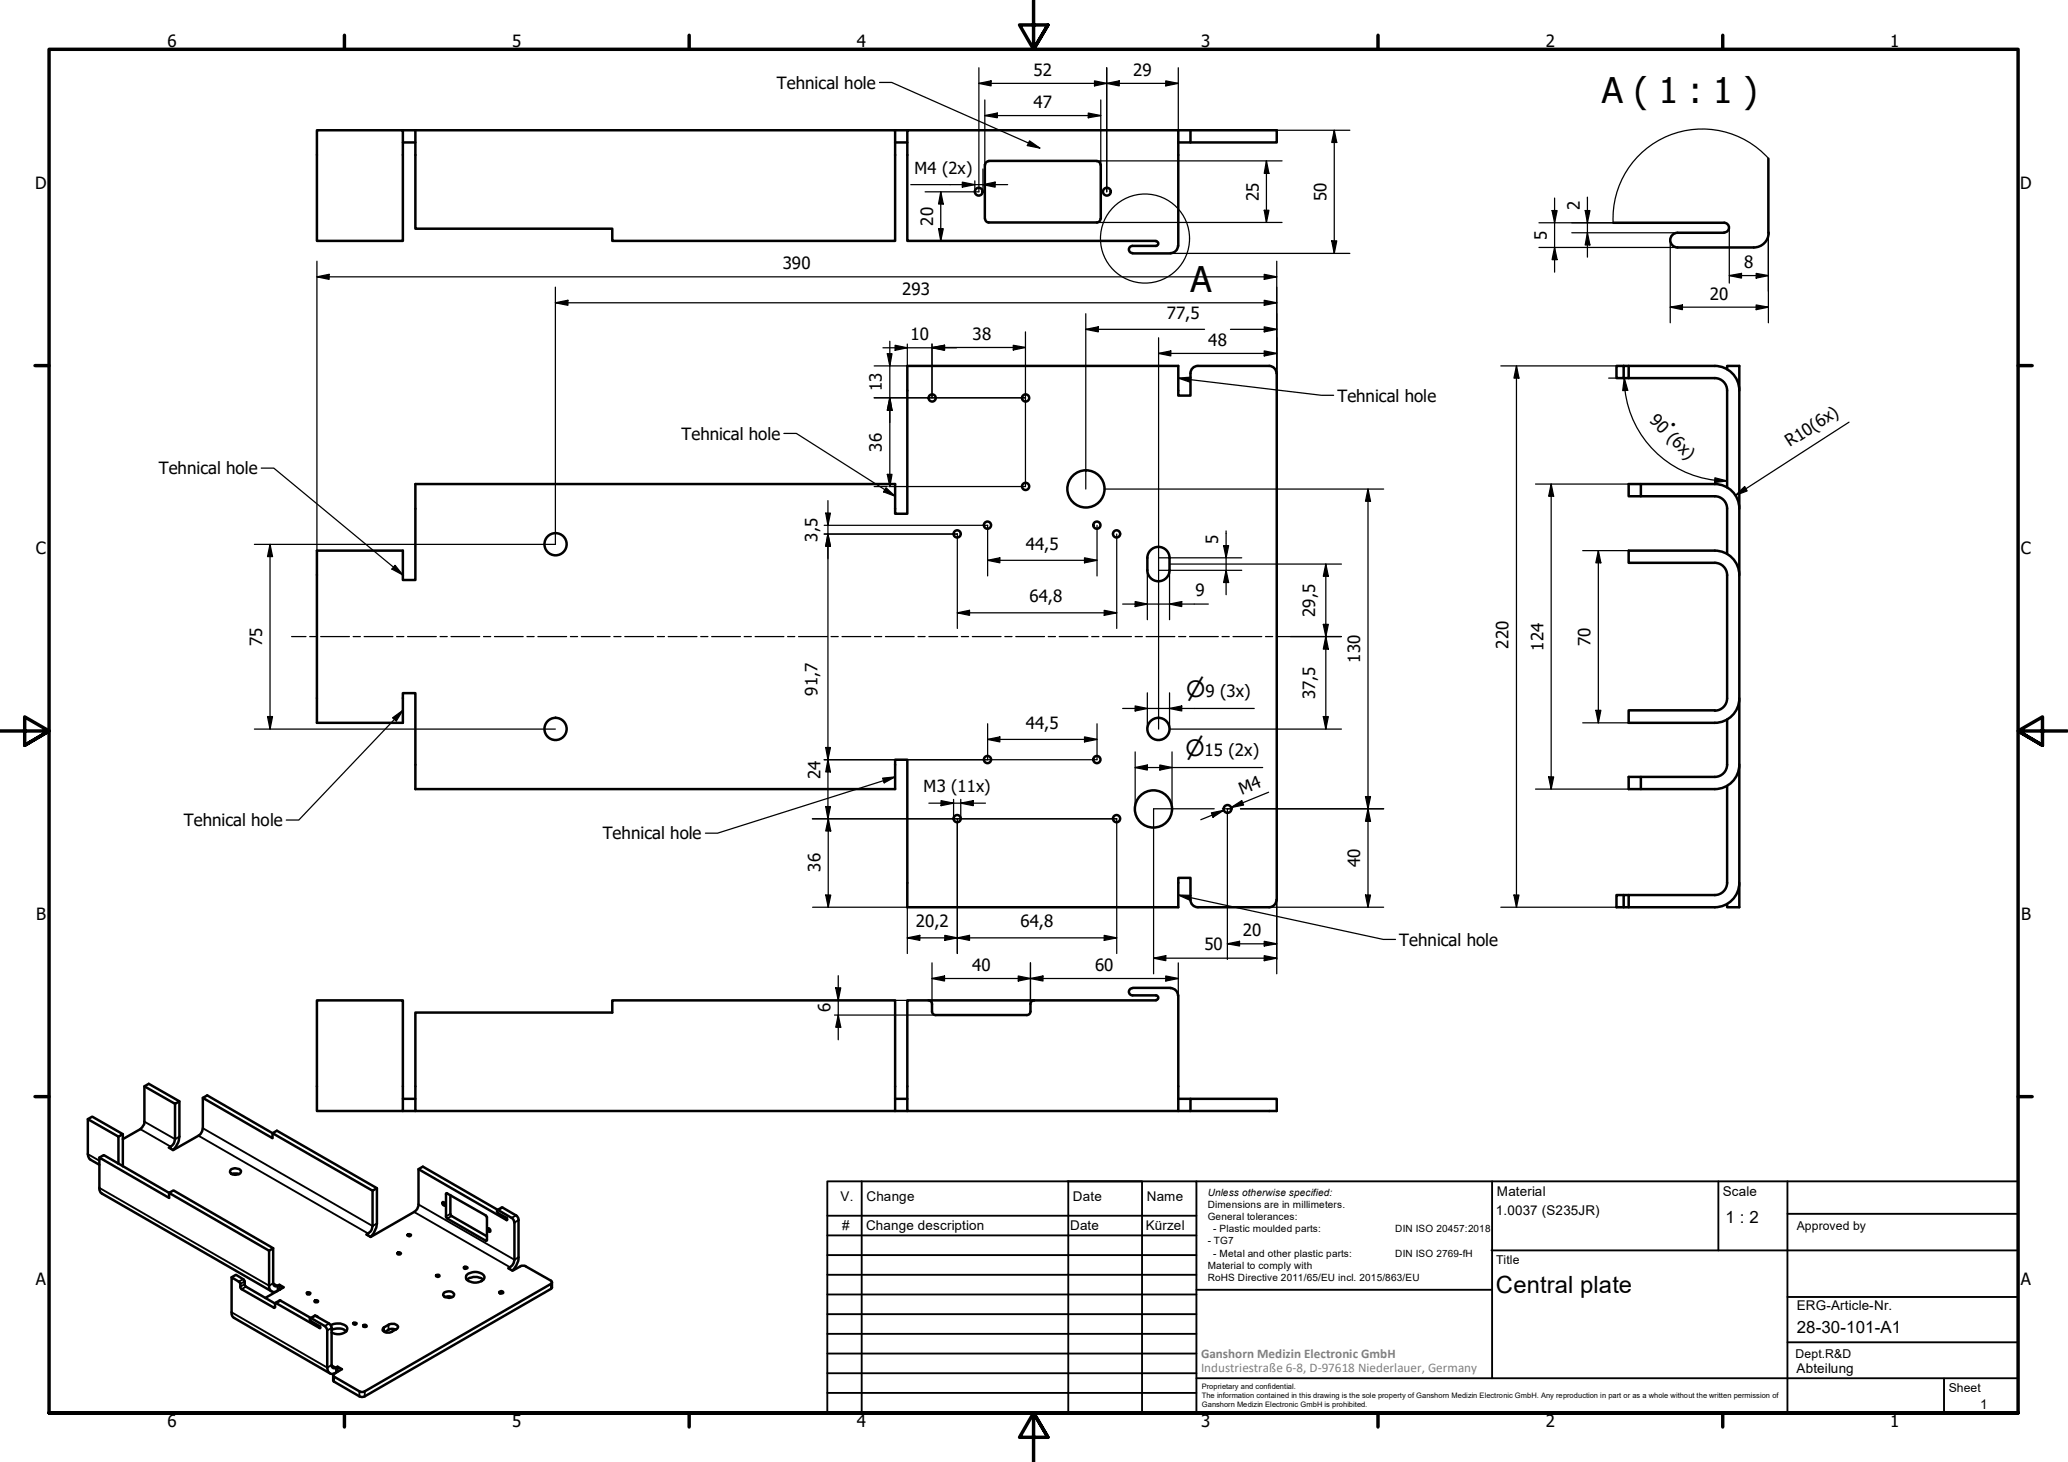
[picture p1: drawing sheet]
<svg xmlns="http://www.w3.org/2000/svg" width="420mm" height="297mm" viewBox="0 0 420 297" stroke-linecap="round" stroke-linejoin="round" font-family="sans-serif">
<!-- layer: Visible (ISO) -->
<g fill="none" stroke="#000" stroke-width=".51">
<path d="M64.4 26.5h17.5v22.4h-17.5zM81.9 26.5h2.5M81.9 28.9h2.5M84.4 26.5h97.5v22.4h-57.5v-2.4h-40zM181.9 26.5h2.4M181.9 28.9h2.4M200.1 33.5v10.9M200.9 32.7h22M200.9 32.8a.73 .73 0 0 0-.7 .7M222.9 32.8a.73 .73 0 0 1 .7 .7M223.6 33.5v10.9M239.4 26.5h20v2.4h-17.5"/>
<path d="M241.9 26.5v2.4h-2.5M359.3 32.2v15.1M200.2 44.5a.73 .73 0 0 0 .7 .7M200.9 45.2h22M223.6 44.5a.73 .73 0 0 1-.7 .7M230.1 50a.73 .73 0 0 0-.7 .7 .73 .73 0 0 0 .7 .7M230.1 51.5h7.8M234.9 49a.48 .48 0 0 1 .4 .5 .48 .48 0 0 1-.4 .5h-4.8M234.9 48.9h-50.6v-22.4h55.1v23.5M239.3 49.9a1.49 1.49 0 0 1-1.5 1.5M327.8 45.3h22.5a.98 .98 0 0 1 1 .9 .98 .98 0 0 1-1 1M359.3 47.3a3 3 0 0 1-3 3h-15.5a1.49 1.49 0 0 1-1.5-1.5 1.49 1.49 0 0 1 1.5-1.5h9.5"/>
<path d="M241.9 75.9v4.5h-2.5v-6.1h-55.1v30.1h-2.4v-6.1h-97.5v19.5h-2.5v-5.9h-17.5v35h17.5v-6.1h2.5v19.5h97.5v-5.9h2.4v29.9h55.1v-5.9h2.5v4.5a1.49 1.49 0 0 0 1.5 1.4M243.4 74.3a1.49 1.49 0 0 0-1.5 1.5M243.4 74.3h14.5M257.8 74.3a1.49 1.49 0 0 1 1.5 1.5M259.4 75.9v107M329.9 74.3v2.5h-1.5v-2.5h20M330.9 74.3v2.5h-1M330.9 76.8h17.5M348.4 74.3a5 5 0 0 1 5 5M348.4 76.8a2.51 2.51 0 0 1 2.5 2.5v19.7M350.9 75v-.7h2.5v110h-2.5v-.6M333.4 98.3v2.5h-2.5v-2.5h17.5"/>
<path d="M348.4 98.3a5 5 0 0 1 5 5M195.2 108.5a.73 .73 0 0 0-.7-.8 .73 .73 0 0 0-.8 .8M195.2 108.5a.73 .73 0 0 1-.7 .7 .73 .73 0 0 1-.8-.7M227.6 108.5a.73 .73 0 0 0-.7-.8 .73 .73 0 0 0-.8 .8M227.6 108.5a.73 .73 0 0 1-.7 .7 .73 .73 0 0 1-.8-.7M233.1 113.4a2.25 2.25 0 0 1 2.3-2.3 2.25 2.25 0 0 1 2.2 2.3M233.1 113.3v2.5a2.25 2.25 0 0 0 2.3 2.3 2.25 2.25 0 0 0 2.2-2.3v-2.5M333.4 100.8h15M348.4 111.9a5 5 0 0 1 5 5M348.4 100.8a2.51 2.51 0 0 1 2.5 2.5M348.4 114.3a2.51 2.51 0 0 1 2.5 2.6M348.4 111.9h-17.5v2.4h17.5"/>
<path d="M350.9 116.8v25.1a2.51 2.51 0 0 1-2.5 2.5M350.9 103.4v9.1M333.4 157.8h15M348.4 144.3h-17.5v2.6h17.5M350.9 159.7v19.6a2.51 2.51 0 0 1-2.5 2.5M350.9 146.2v9.2M350.9 155.3a2.51 2.51 0 0 1-2.5 2.5M353.4 155.3a5 5 0 0 1-5 5M353.4 141.9a5 5 0 0 1-5 5M333.4 160.3v-2.5h-2.5v2.5h17.5M353.4 179.3a5 5 0 0 1-5 5M243.4 184.3h14.5"/>
<path d="M259.3 182.8a1.49 1.49 0 0 1-1.5 1.5M329.9 181.8h-1.5v2.5h20M330.9 181.8h-1v2.5M348.4 181.8h-17.5v2.5M64.4 203.2h17.5v22.5h-17.5zM84.4 205.7h40v-2.5h57.5v22.5h-97.5zM188.6 203.2a.73 .73 0 0 1 .8 .8M189.4 204v1.5M189.4 205.5a.73 .73 0 0 0 .7 .7M209.4 205.5a.73 .73 0 0 1-.8 .7h-18.5M209.4 204v1.5M210.1 203.2a.73 .73 0 0 0-.7 .8"/>
<path d="M230.1 200.8a.73 .73 0 0 0-.7 .7 .73 .73 0 0 0 .7 .7M230.1 202.2h4.8a.48 .48 0 0 1 .4 .5 .48 .48 0 0 1-.4 .5M230.1 200.7h7.8M237.8 200.8a1.49 1.49 0 0 1 1.5 1.5M239.4 202.2v23.5h-55.1v-22.5h50.6M17.8 227.4l.9-.5 6.3 3.5-.9 .5M20.2 235.2l.9-.5 13.3 7.7 .8-.5 20.3 11.7M24.1 236.5v-5.6l-6.3-3.5 .1 7.5 .3 .5 2 1.3M25 231.4l3.5-2 .8-.9v-7.8l.9-.5 6.2 3.6v7.1l-.2 1.2-.4 .9-.7 .7M25 230.4v6.6M29.3 220.7l6.3 3.6 .8-.5M41.2 223.1l.9-.5 13.3 7.6v1.1z"/>
<path d="M41.2 223.1v6.1l-.2 .8-.7 .7-5.1 3-.9-.5 .6-.4 .4-.5 .3-.9v-7.1M46.9 237.6a1.74 1.74 0 0 1 2.1 .3 1.16 1.16 0 0 1-1.9 .6 .5 .5 0 0 1-.4-.4 .5 .5 0 0 1 .2-.5zM47.1 238.6l.3-.2 1.1 .2M81.9 225.7h2.5M81.9 223.3h2.5M85 237.5l17.9 10.4 .2-.1-.2-.4-1.7-.9-.2-.4v-.2l3.1 1.7 .4 .8v7.6l-.4 1.1-.8 .6 .8 .5 1.8-1h.7l5.4 3 .1 .4-.1 .2-37.9 21.9-.4 .1-.7-.1-5.1-3-.2-.3 .1-.2 1.7-1-.9-.5v1M181.9 225.7h2.4M181.9 223.3h2.4M239.4 225.7h20v-2.4h-17.5v2.4M239.4 223.3h2.5M47.1 259.5l.8-.5 1.6 1 .2 .3v.7l.3 .4 5.9 3.4M54.7 254.1l.8-.5v7.1a.55 .55 0 0 0 .3 .6 .55 .55 0 0 0 .6-.1l.4-.2"/>
<path d="M75.7 241.9l-.1 7.5a1.78 1.78 0 0 1-1.2 1.4l.9 .5 8.8-5.1 .5-.3 .4-.9v-7.5l.9-.5 15.2 8.8M76.6 241.4l-.9 .5-20.3-11.7 .9-.5 20.3 11.7v7.2l-.1 .8-.4 .8-.9 1.1M80.8 254.5l.6 .1a.36 .36 0 0 1-.3 .3 .36 .36 0 0 1-.4-.3zM82.9 250.8l.6 .1a.35 .35 0 0 1-.3 .3 .35 .35 0 0 1-.4-.3zM88.6 259.1l.6-.1 .1 .1a.35 .35 0 0 1-.4 .3 .35 .35 0 0 1-.3-.3zM89.9 244.3a.4 .4 0 0 1 .5 .2 .4 .4 0 0 1-.1 .5l-.3-.2zM90.6 242.5l.2-.1 8.1 4.7v5l-8.2-4.7zM91.5 242.8l.1 4.1 7.3 4.3M94.2 257.5l.3-.1 .4 .1a.35 .35 0 0 1-.3 .3 .35 .35 0 0 1-.4-.3zM94.7 259.1a2.45 2.45 0 0 1 3.7 .3 1.7 1.7 0 0 1-2.1 1.2l-.7-.2a.89 .89 0 0 1-.9-1.3zM99.1 249.6a.39 .39 0 0 1 .5 .2 .39 .39 0 0 1-.2 .5l-.2-.2zM101 245.9l1.1-.6 2.9 1.8 .3 .6v8.1l-.4 1.3-.8 1"/>
<path d="M55.9 264.7l1.1-.5 6.1 3.6M56.4 262.2a1.05 1.05 0 0 1-1.2 .2 1.05 1.05 0 0 1-.5-1.2v-7.1l-20.3-11.7v1l-14.2-8.2v6.1a1.24 1.24 0 0 0 .5 1.2l34.5 19.9M56.8 262.1v-1.1l.9 .5-3.8 2.2M62.3 262.7l.3-.1 .5 .1-.3 .3a.37 .37 0 0 1-.5-.3zM62.4 262.6v.3M63.1 267.8l.9-.5 3.2 1.9 .2 .4v7.8a.54 .54 0 0 0 .2 .5 .54 .54 0 0 0 .7 0l.3-.2M64 264.2l.3-.1 .3 .3-.1 .2h-.4l-.2-.2zM64.2 267.4l.4 .2M67.2 269.3a2.41 2.41 0 0 1 3.3 .5 1.57 1.57 0 0 1-2 1.3l-1.1-.4M67.4 270.2a2.78 2.78 0 0 1 3 .3M68.3 278.9a1.08 1.08 0 0 1-1.3 .1 1.08 1.08 0 0 1-.5-1.1v-7.8l-.5-.7-2.9-1.6-.2 .1 .3 .6 1.8 1v.4l-8.9-5.2-.2 .1v.8l-.2 .1-6.6-3.8-.3-.3v-.8l-.2-.3-1.5-1v7.1a1.08 1.08 0 0 0 .5 1.2l19.4 11.2M71.8 268.8l.2-.1 .5 .1a.35 .35 0 0 1-.4 .4 .35 .35 0 0 1-.3-.4z"/>
<path d="M73.9 269.2h.3l.3 .2-.5 .2-.1-.1zM73.9 269.2v.3M77.9 269.8l.1-.1a2.18 2.18 0 0 1 2.4-.6 .5 .5 0 0 1 .3 .8l-.2 .2a2.15 2.15 0 0 1-2.3 .5 .5 .5 0 0 1-.3-.8zM80.5 270.1l-.7-.1a2.21 2.21 0 0 0-1.6 .6M90.2 262.6a1.34 1.34 0 0 1 2.1 .5 1.34 1.34 0 0 1-2.1 .2 .47 .47 0 0 1 0-.7zM90.4 263.5l.6-.1 .8 .1M94.9 260a2.67 2.67 0 0 1 3.3 0M101.4 262.5l.5-.2 .3 .1v.3l-.3 .1a.37 .37 0 0 1-.5-.3zM112.1 260.5v1.2l-.1 .2-37.9 21.8-.4 .1-.7-.1-5.2-3-.1-1.3"/>
<circle cx="198.9" cy="38.9" r=".79"/>
<circle cx="224.9" cy="38.9" r=".79"/>
<circle cx="189.4" cy="80.9" r=".73"/>
<circle cx="208.4" cy="98.8" r=".73"/>
<circle cx="208.4" cy="80.9" r=".73"/>
<circle cx="220.6" cy="99.3" r="3.8"/>
<circle cx="112.9" cy="110.6" r="2.25"/>
<circle cx="200.6" cy="106.7" r=".73"/>
<circle cx="222.9" cy="106.7" r=".73"/>
<circle cx="112.9" cy="148.1" r="2.25"/>
<circle cx="200.6" cy="154.3" r=".73"/>
<circle cx="222.9" cy="154.3" r=".73"/>
<circle cx="235.4" cy="148.1" r="2.25"/>
<circle cx="194.5" cy="166.3" r=".73"/>
<circle cx="226.9" cy="166.3" r=".73"/>
<circle cx="234.3" cy="164.4" r="3.8"/>
<circle cx="249.4" cy="164.4" r=".79"/>
</g>
<!-- layer: Break Line (ISO) -->
<path d="M359.3 32.2a18.1 18.1 0 0 0-20.4-4.6 18.1 18.1 0 0 0-11.2 17.7" fill="none" stroke="#000" stroke-width=".25"/>
<!-- layer: Visible Narrow (ISO) -->
<g fill="none" stroke="#000" stroke-width=".38">
<path d="M17.8 234.5l2.4 1.3M28.5 229.4l6.2 3.6v.3M29.3 227.9l6.3 3.5 .8-.5M40.3 230.7l34.5 19.9v.5M41.2 229.2l34.5 19.9 .9-.5M20.2 241.3l34.5 19.9 .8-.5 .9 .5v1M49.4 259.9l-.9 .5M84.1 246.2l19.5 11.3v.4M85 244.7l19.5 11.3 .8-.6M90.9 242.5l-.3 .1M91.5 246.6l-.9 .5M91.8 247.1l-.9 .5"/>
<path d="M98.9 251.9l-.2 .2M102.1 245.3l-.9 .6M103.1 247.8l-.2 .1M104.8 246.9l-.9 .5M105.3 247.9l-.8 .5M47.1 266.6l19.4 11.3 .9-.5 .9 .5v1M49.7 260.9l-.9 .5M49.7 260.3l-.9 .5M50 261.4l-.9 .5M55.9 265.5l-.3 .2M57 264.3l-.9 .5M64.1 267.3l-.9 .5"/>
<path d="M65.1 269.7l-.2 .1M66.9 268.9l-.9 .5M67.4 269.8l-.9 .5M67.9 279.7v1M78 269.7v.9M78.9 269.2v1M112 260.8v1.1M73 282.7v1M74.1 282.7v1"/>
</g>
<!-- layer: Detail Boundary (ISO) -->
<circle cx="232.6" cy="48.5" r="9" fill="none" stroke="#000" stroke-width=".25"/>
<!-- layer: Border (ISO) -->
<g fill="none" stroke="#000" stroke-width=".7">
<path d="M70 7.2v2.8M140 7.2v2.8M210 0v10l-2.9-4.9h5.8l-2.9 4.9 2.9-4.9M280 7.2v2.8M350 7.2v2.8M7.1 74.3h2.9M410 74.3h2.9M0 148.5h10l-5-2.8v5.7l5-2.9-5 2.9M420 148.5h-10l5-2.8v5.7l-5-2.9 5 2.9M7.1 222.8h2.9M410 222.8h2.9M10 287.1v-277.1h400v277.1h-400h400"/>
<path d="M70 287.1v2.8M140 287.1v2.8M212.9 292l-2.9-4.9 2.9 4.9h-5.8l2.9-4.9v9.9M280 287.1v2.8M350 287.1v2.8"/>
</g>
<!-- layer: TitleBlock -->
<g fill="none" stroke="#000" stroke-width=".38">
<path d="M168.1 251h75M168.1 247h75M168.1 255h75M168.1 259h75M175.1 240v47M216.9 240h15M217 240v47M232 240v47M243.1 240.1v46.9h-75v-47h241.9v47.1h-167M303 254h107M303.1 240v40M349.1 240v14"/>
<path d="M363.2 240v47.1M363.2 246.6h46.8M168.1 271h75M168.1 263h75M168.1 267h75M168.1 275h75M168.1 279h75M243.1 262.1h60M363.2 272.7h46.8M363.2 263.5h46.8M168.1 283h75M216.9 287h15"/>
<path d="M243.1 280h166.9M395 280.1v7"/>
</g>
<!-- layer: Sketch Geometry (ISO) -->
<g fill="none" stroke="#000" stroke-width=".25">
<path d="M59.2 129.3h3M62.9 129.3h1.5M65.2 129.3h5.8M71.8 129.3h1.4M74 129.3h5.8M80.6 129.3h1.4M82.8 129.3h5.8M89.4 129.3h1.5M91.6 129.3h5.9M98.2 129.3h1.5M100.5 129.3h5.8M107.1 129.3h1.4"/>
<path d="M109.3 129.3h5.8M115.9 129.3h1.4M118.1 129.3h5.9M124.7 129.3h1.5M126.9 129.3h5.9M133.5 129.3h1.5M135.8 129.3h5.8M142.4 129.3h1.4M144.6 129.3h5.8M151.2 129.3h1.5M153.4 129.3h5.9M160 129.3h1.5"/>
<path d="M162.2 129.3h5.9M168.8 129.3h1.5M171.1 129.3h5.8M177.7 129.3h1.4M179.9 129.3h5.8M186.5 129.3h1.5M188.7 129.3h5.9M195.3 129.3h1.5M197.5 129.3h5.9M204.2 129.3h1.4M206.4 129.3h5.8M213 129.3h1.4"/>
<path d="M215.2 129.3h5.8M221.8 129.3h1.5M224 129.3h5.9M230.6 129.3h1.5M232.9 129.3h5.8M239.5 129.3h1.4M241.7 129.3h5.8M248.3 129.3h1.4M250.5 129.3h5.8M257.1 129.3h1.5M259.3 129.3h3"/>
</g>
<!-- layer: Dimension (ISO) -->
<g fill="none" stroke="#000" stroke-width=".25">
<path d="M198.9 16.9l2.5-.5v1zM198.9 16.9h40.5M198.9 13.8v25.2h-10.9M222.4 16.4l2.5 .5-2.5 .5zM224.9 16.9l2.5-.5v1zM224.9 13.8v25.2M236.9 16.4l2.5 .5-2.5 .5zM239.4 13.8v17.7M185 37.5h19.7M191.1 39l.5 2.5h-.9zM191.1 39v9.9M195.5 37l2.6 .5-2.6 .5z"/>
<path d="M198.1 36.8v2.2M199.7 37.5l2.5-.5v1zM199.7 34.3v4.7M200.1 23.5l2.5-.5v.9zM200.1 23.5h23.5M200.1 20.3v13.2M221.1 23l2.5 .5-2.5 .4zM222.9 32.7h37.6M223.6 20.3v13.2M239.4 26.5h34.9M257.3 32.7l.5 2.5h-.9zM257.3 32.7v12.5"/>
<path d="M271.1 26.5l.5 2.4h-1zM271.1 26.5v25M64.4 56.2l2.5-.5v1.1zM64.4 56.2h195M64.4 53.1v63.7M112.8 58.3v52.3h-61.1M190.7 46.5h.9l-.5 2.4zM222.9 45.2h37.6M237.9 51.5h36.4M256.9 55.7l2.5 .5-2.5 .6zM256.9 42.7h.9l-.5 2.5zM259.4 53.1v22.8"/>
<path d="M270.6 48.9h1l-.5 2.6zM312.7 45.3h15.1M312.7 50.3h28.1M315.3 42.8h1.1l-.6 2.5zM315.8 50.3l.6 2.5h-1.1zM315.8 40.2v15.1M319.3 47.3h21.5M322.1 42.8h.9l-.5 2.5zM322.5 47.3l.5 2.5h-.9zM322.5 40.1v12.1M339.3 48.8v16.8M351.3 56l2.5-.5v1z"/>
<path d="M351.3 56h8M351.3 46.3v11.2M356.8 55.5l2.5 .5-2.5 .5zM359.3 47.3v18.3M112.8 61.5l2.6-.5v1zM112.8 61.5h146.6M179.4 70.7h15M180.3 71.9h.9l-.4 2.4zM180.8 69.3v29.6M181.9 70.2l2.4 .5-2.4 .5zM184.3 69.9v4.4h-6.7M189.4 70.7l2.5-.5v1z"/>
<path d="M189.4 70.6l2.5-.4v.9zM189.4 69.9v10.9M189.4 70.6h18.9M205.9 70.2l2.4 .4-2.4 .5zM208.3 67.4v31.5h-27.7M220.6 66.9l2.5-.5v1zM220.6 66.9h24.1M220.6 63.7v35.7M235.4 71.8l2.5-.5v1zM235.4 71.8h24M235.4 68.6v79.5M250 66.9h9.4"/>
<path d="M256.9 61l2.5 .5-2.5 .5zM256.9 66.4l2.5 .5-2.5 .5zM256.9 71.3l2.5 .5-2.5 .5zM304.9 74.3h26M308.1 74.3l.5 2.5h-1zM308.1 74.3v110M326.8 76.8h4.1M330 76.8l.7 2.5-1 .1zM330 76.8l.2 2.6M330.2 79.3a20.9 20.9 0 0 0 18.2 18.3M339.3 62.4l2.5-.4v.9zM339.3 62.4h20"/>
<path d="M356.8 62l2.5 .4-2.5 .5zM177.6 80.8h30.7M177.6 98.9h2.7M180.3 96.4h.9l-.4 2.5zM180.8 80.8l.4 2.6h-.9zM224.3 99.4h56.8M277.9 99.4l.5 2.4h-1zM277.9 99.4v84.9M312 98.3h21.4M315.2 98.3l.5 2.5h-1.1zM315.2 98.3v62M348.4 97.1l2.5 .6-2.5 .3z"/>
<path d="M348.4 97.6l2.5 .1M375.7 85.8l-23.1 14.8M54.9 110.6l.5 2.5h-1zM54.9 110.6v37.5M167.4 106.7h33.3v10.3M167.4 108.5h27.1M167.8 104.3h.9l-.5 2.4zM168.2 108.5l.5 2.5h-.9zM168.2 101.7v64.7M194.5 108.4v19.3M200.7 113.8l2.4-.5v1zM200.7 113.8h22.2"/>
<path d="M220.3 113.3l2.6 .5-2.6 .5zM222.9 106.7v10.3M226.9 108.5v19.2M233.1 115.9v10M235.4 113.3h16.9M235.4 115.9h16.9M237.6 115.9v10M237.6 114.6h34.9M248.6 110.9h1l-.5 2.4zM249.1 115.9l.5 2.4h-1zM249.1 107.9v12.9M269.4 114.6l.5 2.5h-1z"/>
<path d="M269.4 114.6v33.5M321.6 111.9h9.3M324.7 111.9l.5 2.4h-1zM324.7 111.9v35M352.6 100.6l1.9-1.7 .5 .8zM194.5 124.5l2.5-.5v1zM194.5 124.5h32.4M224.3 124l2.6 .5-2.6 .5zM228.1 122.7h17.4M230.6 122.2l2.5 .5-2.5 .5zM237.6 122.7l2.5-.5v1zM262.3 129.3h10.2"/>
<path d="M268.9 126.9h1l-.5 2.4zM269.4 129.3l.5 2.6h-1zM51.7 148.1h61.1M54.4 145.6h1l-.5 2.5zM167.8 151.9h.9l-.5 2.5zM168.2 154.4l.5 2.4h-.9zM200.7 150.2l2.4-.5v1zM200.7 150.2h22.2M200.7 147.1v7.3M220.3 149.7l2.6 .5-2.6 .5zM222.9 147.1v7.3h-55.5M228.1 143.9h26.7"/>
<path d="M230.6 143.4l2.5 .5-2.5 .5zM230.6 155.9l2.5-.5v1zM230.6 155.9h25.9M230.6 152.8v11.5M233.1 140.8v7.3M235.6 155.4l2.5 .5-2.5 .5zM237.6 143.9l2.5-.5v1zM237.6 140.8v7.3h34.9M238.1 152.8v11.5M268.9 145.6h1l-.5 2.5zM314.6 157.8h1.1l-.5 2.5zM321.6 146.9h9.3"/>
<path d="M324.2 144.3h1l-.5 2.6zM165 166.4h61.9v27.3M167.8 163.9h.9l-.5 2.5zM168.3 166.4l.5 2.4h-1zM168.3 166.4v17.9M184.3 179.4v14.3M188.7 163.2h11.5M191.2 162.7l2.5 .5-2.5 .5zM193.7 162.4v4M194.5 166.4v27.3M195.2 163.2l2.5-.5v1zM195.2 162.4v4"/>
<path d="M246.1 165.1l2.5-.5-2.2 1.4zM246.7 164.3h-12.3v33.6M248.3 164.3h2.1M248.6 164.6l-4.6 1.9M249.4 164.3v30.6M250.1 164.1l2.2-1.4 .4 .9zM252 164.3h29.1M257.7 161l-7.6 3.1 2.4-1M277.4 161.8h1l-.5 2.5zM277.9 164.3l.5 2.6h-1zM312 160.3h21.4M165.1 184.3h19.2"/>
<path d="M167.8 181.8h1l-.5 2.5zM170.3 198.2v13.1M184.3 190.5l2.6-.5v1.1zM184.3 190.5h42.6M189.4 198.8l2.5-.5v1zM189.4 198.8h50M189.4 195.6v8.4M192 190l2.5 .5-2.5 .6zM194.5 190.5l2.5-.5v1.1zM206.9 198.3l2.5 .5-2.5 .5zM209.4 198.8l2.5-.5v1zM209.4 195.6v8.4"/>
<path d="M224.3 190l2.6 .5-2.6 .6zM234.4 194.7l2.5-.5v1zM234.4 194.7h25M236.9 198.3l2.5 .5-2.5 .5zM239.4 195.6v6.6M249.4 191.8l2.4-.6v1zM249.4 191.8h10M256.9 191.2l2.5 .6-2.5 .4zM256.9 194.2l2.5 .5-2.5 .5zM257.9 184.3h23.2M259.4 182.9v15M277.4 181.8h1l-.5 2.5z"/>
<path d="M304.9 184.3h26M307.6 181.8h1l-.5 2.5zM169.5 203.2h19.1M169.5 206.2h20.6M169.8 200.7h1l-.5 2.5zM170.3 206.2l.5 2.5h-1z"/>
</g>
<g fill="#000">
<path d="M198.9 16.9l2.5-.5v1zM222.4 16.4l2.5 .5-2.5 .5zM224.9 16.9l2.5-.5v1zM236.9 16.4l2.5 .5-2.5 .5zM195.5 37l2.6 .5-2.6 .5zM199.7 37.5l2.5-.5v1zM200.1 23.5l2.5-.5v.9zM221.1 23l2.5 .5-2.5 .4zM257.3 32.7l.5 2.5h-.9zM271.1 26.5l.5 2.4h-1zM64.4 56.2l2.5-.5v1.1zM190.7 46.5h.9l-.5 2.4z"/>
<path d="M191.1 39l.5 2.5h-.9zM256.9 55.7l2.5 .5-2.5 .6zM256.9 42.7h.9l-.5 2.5zM270.6 48.9h1l-.5 2.6zM315.3 42.8h1.1l-.6 2.5zM315.8 50.3l.6 2.5h-1.1zM322.1 42.8h.9l-.5 2.5zM322.5 47.3l.5 2.5h-.9zM351.3 56l2.5-.5v1zM356.8 55.5l2.5 .5-2.5 .5zM112.8 61.5l2.6-.5v1zM180.3 71.9h.9l-.4 2.4z"/>
<path d="M181.9 70.2l2.4 .5-2.4 .5zM189.4 70.7l2.5-.5v1zM189.4 70.6l2.5-.4v.9zM205.9 70.2l2.4 .4-2.4 .5zM220.6 66.9l2.5-.5v1zM235.4 71.8l2.5-.5v1zM256.9 61l2.5 .5-2.5 .5zM256.9 66.4l2.5 .5-2.5 .5zM256.9 71.3l2.5 .5-2.5 .5zM308.1 74.3l.5 2.5h-1zM330 76.8l.7 2.5-1 .1zM339.3 62.4l2.5-.4v.9z"/>
<path d="M356.8 62l2.5 .4-2.5 .5zM180.3 96.4h.9l-.4 2.5zM180.8 80.8l.4 2.6h-.9zM348.4 97.1l2.5 .6-2.5 .3zM352.6 100.6l1.9-1.7 .5 .8zM54.9 110.6l.5 2.5h-1zM167.8 104.3h.9l-.5 2.4zM168.2 108.5l.5 2.5h-.9zM200.7 113.8l2.4-.5v1zM220.3 113.3l2.6 .5-2.6 .5zM248.6 110.9h1l-.5 2.4zM249.1 115.9l.5 2.4h-1z"/>
<path d="M269.4 114.6l.5 2.5h-1zM277.9 99.4l.5 2.4h-1zM315.2 98.3l.5 2.5h-1.1zM324.7 111.9l.5 2.4h-1zM194.5 124.5l2.5-.5v1zM224.3 124l2.6 .5-2.6 .5zM230.6 122.2l2.5 .5-2.5 .5zM237.6 122.7l2.5-.5v1zM268.9 126.9h1l-.5 2.4zM269.4 129.3l.5 2.6h-1zM54.4 145.6h1l-.5 2.5zM167.8 151.9h.9l-.5 2.5z"/>
<path d="M168.2 154.4l.5 2.4h-.9zM200.7 150.2l2.4-.5v1zM220.3 149.7l2.6 .5-2.6 .5zM230.6 143.4l2.5 .5-2.5 .5zM230.6 155.9l2.5-.5v1zM235.6 155.4l2.5 .5-2.5 .5zM237.6 143.9l2.5-.5v1zM268.9 145.6h1l-.5 2.5zM314.6 157.8h1.1l-.5 2.5zM324.2 144.3h1l-.5 2.6zM167.8 163.9h.9l-.5 2.5zM168.3 166.4l.5 2.4h-1z"/>
<path d="M191.2 162.7l2.5 .5-2.5 .5zM195.2 163.2l2.5-.5v1zM246.1 165.1l2.5-.5-2.2 1.4zM250.1 164.1l2.2-1.4 .4 .9zM277.4 161.8h1l-.5 2.5zM277.9 164.3l.5 2.6h-1zM167.8 181.8h1l-.5 2.5zM184.3 190.5l2.6-.5v1.1zM189.4 198.8l2.5-.5v1zM192 190l2.5 .5-2.5 .6zM194.5 190.5l2.5-.5v1.1zM206.9 198.3l2.5 .5-2.5 .5z"/>
<path d="M209.4 198.8l2.5-.5v1zM224.3 190l2.6 .5-2.6 .6zM236.9 198.3l2.5 .5-2.5 .5zM234.4 194.7l2.5-.5v1zM249.4 191.8l2.4-.6v1zM256.9 191.2l2.5 .6-2.5 .4zM256.9 194.2l2.5 .5-2.5 .5zM277.4 181.8h1l-.5 2.5zM307.6 181.8h1l-.5 2.5zM169.8 200.7h1l-.5 2.5zM170.3 206.2l.5 2.5h-1z"/>
</g>
<!-- layer: Symbol (ISO) -->
<g fill="none" stroke="#000" stroke-width=".25">
<path d="M178.7 16.7h2.5l30.1 13.4M209.2 28.6l2.1 1.5-2.6-.5zM239.4 76.8l2.5-.2-.1 1zM239.4 76.8l29.1 3.5h2.5M53.1 95.1h2.5l26.3 21.7M159.3 88.1h2.5l20.1 12.7M180 99.1l1.9 1.7-2.4-.9zM80.3 114.9l1.6 1.9-2.3-1.2zM79.8 145.8l2.1-1.5-1.4 2.2zM81.9 144.3l-21.2 22.3h-2.5M179.3 158.1l2.6-.3-2.3 1.3zM181.9 157.8l-36.1 11.5h-2.5"/>
<path d="M239.4 181.8l2.5 .1-.2 1zM239.4 181.8l41.7 9.1h2.4"/>
</g>
<path d="M209.2 28.6l2.1 1.5-2.6-.5zM239.4 76.8l2.5-.2-.1 1zM180 99.1l1.9 1.7-2.4-.9zM80.3 114.9l1.6 1.9-2.3-1.2zM79.8 145.8l2.1-1.5-1.4 2.2zM179.3 158.1l2.6-.3-2.3 1.3zM239.4 181.8l2.5 .1-.2 1z" fill="#000"/>
<g font-size="7.2">
<text x="325.4" y="20.9">A ( 1 : 1 )</text>
<text x="241.9" y="59.3">A</text>
</g>
<text font-size="4.8" x="303.9" y="262.7">Central plate</text>
<g font-size="4.6">
<text x="337.6" y="88.2" transform="rotate(45 337.6 88.2)">°</text>
<text x="241" y="141.5">⌀</text>
<text x="240.9" y="153.5">⌀</text>
</g>
<g font-size="3.4">
<text x="34" y="9.6">6</text>
<text x="104.1" y="9.6">5</text>
<text x="174.1" y="9.6">4</text>
<text x="244" y="9.6">3</text>
<text x="314.1" y="9.6">2</text>
<text x="384" y="9.6">1</text>
<text x="210" y="15.4">52</text>
<text x="230.3" y="15.4">29</text>
<text x="157.9" y="18.1">Tehnical hole</text>
<text x="210" y="22">47</text>
<text x="185.8" y="35.3">M4 (2x)</text>
<text x="7.2" y="38.4">D</text>
<text x="255.8" y="40.8" transform="rotate(-90 255.8 40.8)">25</text>
<text x="269.5" y="40.8" transform="rotate(-90 269.5 40.8)">50</text>
<text x="410.5" y="38.4">D</text>
<text x="189.6" y="45.8" transform="rotate(-90 189.6 45.8)">20</text>
<text x="321" y="42.7" transform="rotate(-90 321 42.7)">2</text>
<text x="314.3" y="48.7" transform="rotate(-90 314.3 48.7)">5</text>
<text x="159.1" y="54.7">390</text>
<text x="183.3" y="59.9">293</text>
<text x="354.4" y="54.5">8</text>
<text x="237" y="64.8">77,5</text>
<text x="347.4" y="60.9">20</text>
<text x="185" y="69.1">10</text>
<text x="197.6" y="69.1">38</text>
<text x="245.5" y="70.2">48</text>
<text x="179.2" y="79.5" transform="rotate(-90 179.2 79.5)">13</text>
<text x="271.7" y="81.6">Tehnical hole</text>
<text x="138.4" y="89.3">Tehnical hole</text>
<text x="335" y="85.6" transform="rotate(45 335 85.6)">90 (6x)</text>
<text x="179.2" y="91.7" transform="rotate(-90 179.2 91.7)">36</text>
<text x="363.7" y="90.9" transform="rotate(-33 363.7 90.9)">R10(6x)</text>
<text x="32.3" y="96.4">Tehnical hole</text>
<text x="7.3" y="112.6">C</text>
<text x="166.1" y="110" transform="rotate(-90 166.1 110)">3,5</text>
<text x="208.4" y="111.7">44,5</text>
<text x="247.5" y="110.5" transform="rotate(-90 247.5 110.5)">5</text>
<text x="410.6" y="112.6">C</text>
<text x="209.2" y="122.4">64,8</text>
<text x="242.9" y="121.1">9</text>
<text x="267.2" y="125.3" transform="rotate(-90 267.2 125.3)">29,5</text>
<text x="53.3" y="131.2" transform="rotate(-90 53.3 131.2)">75</text>
<text x="306.5" y="131.8" transform="rotate(-90 306.5 131.8)">220</text>
<text x="323.2" y="131.2" transform="rotate(-90 323.2 131.2)">70</text>
<text x="276.4" y="134.7" transform="rotate(-90 276.4 134.7)">130</text>
<text x="313.6" y="132.2" transform="rotate(-90 313.6 132.2)">124</text>
<text x="166.1" y="141.3" transform="rotate(-90 166.1 141.3)">91,7</text>
<text x="244.9" y="141.5">9 (3x)</text>
<text x="267.2" y="142" transform="rotate(-90 267.2 142)">37,5</text>
<text x="208.4" y="148.1">44,5</text>
<text x="244.7" y="153.5">15 (2x)</text>
<text x="166.7" y="158.4" transform="rotate(-90 166.7 158.4)">24</text>
<text x="187.6" y="161">M3 (11x)</text>
<text x="252.3" y="161.5" transform="rotate(-22 252.3 161.5)">M4</text>
<text x="37.3" y="167.9">Tehnical hole</text>
<text x="122.5" y="170.5">Tehnical hole</text>
<text x="166.7" y="177.1" transform="rotate(-90 166.7 177.1)">36</text>
<text x="276.4" y="176.2" transform="rotate(-90 276.4 176.2)">40</text>
<text x="7.4" y="186.9">B</text>
<text x="186.1" y="188.4">20,2</text>
<text x="207.3" y="188.4">64,8</text>
<text x="252.5" y="190.2">20</text>
<text x="410.7" y="186.9">B</text>
<text x="197.5" y="197.2">40</text>
<text x="222.5" y="197.3">60</text>
<text x="244.7" y="193.1">50</text>
<text x="284.3" y="192.1">Tehnical hole</text>
<text x="168.7" y="205.7" transform="rotate(-90 168.7 205.7)">6</text>
<text x="350.6" y="248.5">1 : 2</text>
<text x="7.3" y="261.2">A</text>
<text x="410.6" y="261.2">A</text>
<text x="365.1" y="270.9">28-30-101-A1</text>
<text x="34" y="289.9">6</text>
<text x="104.1" y="289.9">5</text>
<text x="174.1" y="289.9">4</text>
<text x="244" y="289.9">3</text>
<text x="314.1" y="289.9">2</text>
<text x="384" y="289.9">1</text>
</g>
<g font-size="2.7">
<text x="170.8" y="244">V.</text>
<text x="176" y="244">Change</text>
<text x="218" y="244">Date</text>
<text x="233" y="244">Name</text>
<text x="304.1" y="243">Material</text>
<text x="350" y="243.1">Scale</text>
<text x="171.1" y="249.9">#</text>
<text x="176" y="249.9">Change description</text>
<text x="217.4" y="250">Date</text>
<text x="232.8" y="250">Kürzel</text>
<text x="303.9" y="246.8">1.0037 (S235JR)</text>
<text x="365.1" y="266.1">ERG-Article-Nr.</text>
<text x="365" y="279">Abteilung</text>
<text x="402.3" y="286.2">1</text>
</g>
<g font-size="2.7" fill="#808080">
<text x="244" y="275.8">Ganshorn Medizin Electronic GmbH</text>
<text x="244" y="278.7">Industriestraße 6-8, D-97618 Niederlauer, Germany</text>
</g>
<g font-size="2.5">
<text x="365.1" y="249.9">Approved by</text>
<text x="304" y="256.8">Title</text>
<text x="364.8" y="275.8">Dept.R&amp;D</text>
<text x="395.9" y="282.9">Sheet</text>
</g>
<g font-size="2">
<text x="245.4" y="242.9">Unless otherwise specified:</text>
<text x="245.4" y="245.4">Dimensions are in millimeters.</text>
<text x="245.4" y="247.9">General tolerances:</text>
<text x="246.5" y="250.4">- Plastic moulded parts:</text>
<text x="283.5" y="250.4">DIN ISO 20457:2018</text>
<text x="245.4" y="252.8">- TG7</text>
<text x="245.4" y="257.9">Material to comply with</text>
<text x="246.5" y="255.4">- Metal and other plastic parts:</text>
<text x="283.5" y="255.4">DIN ISO 2769-fH</text>
<text x="245.4" y="260.3">RoHS Directive 2011/65/EU incl. 2015/863/EU</text>
</g>
<g font-size="1.5">
<text x="244.2" y="282.2">Proprietary and confidential.</text>
<text x="244.2" y="284">The information contained in this drawing is the sole property of Ganshorn Medizin Electronic GmbH. Any reproduction in part or as a whole without the written permission of</text>
<text x="244.2" y="285.8">Ganshorn Medizin Electronic GmbH is prohibited.</text>
</g>
</svg>
